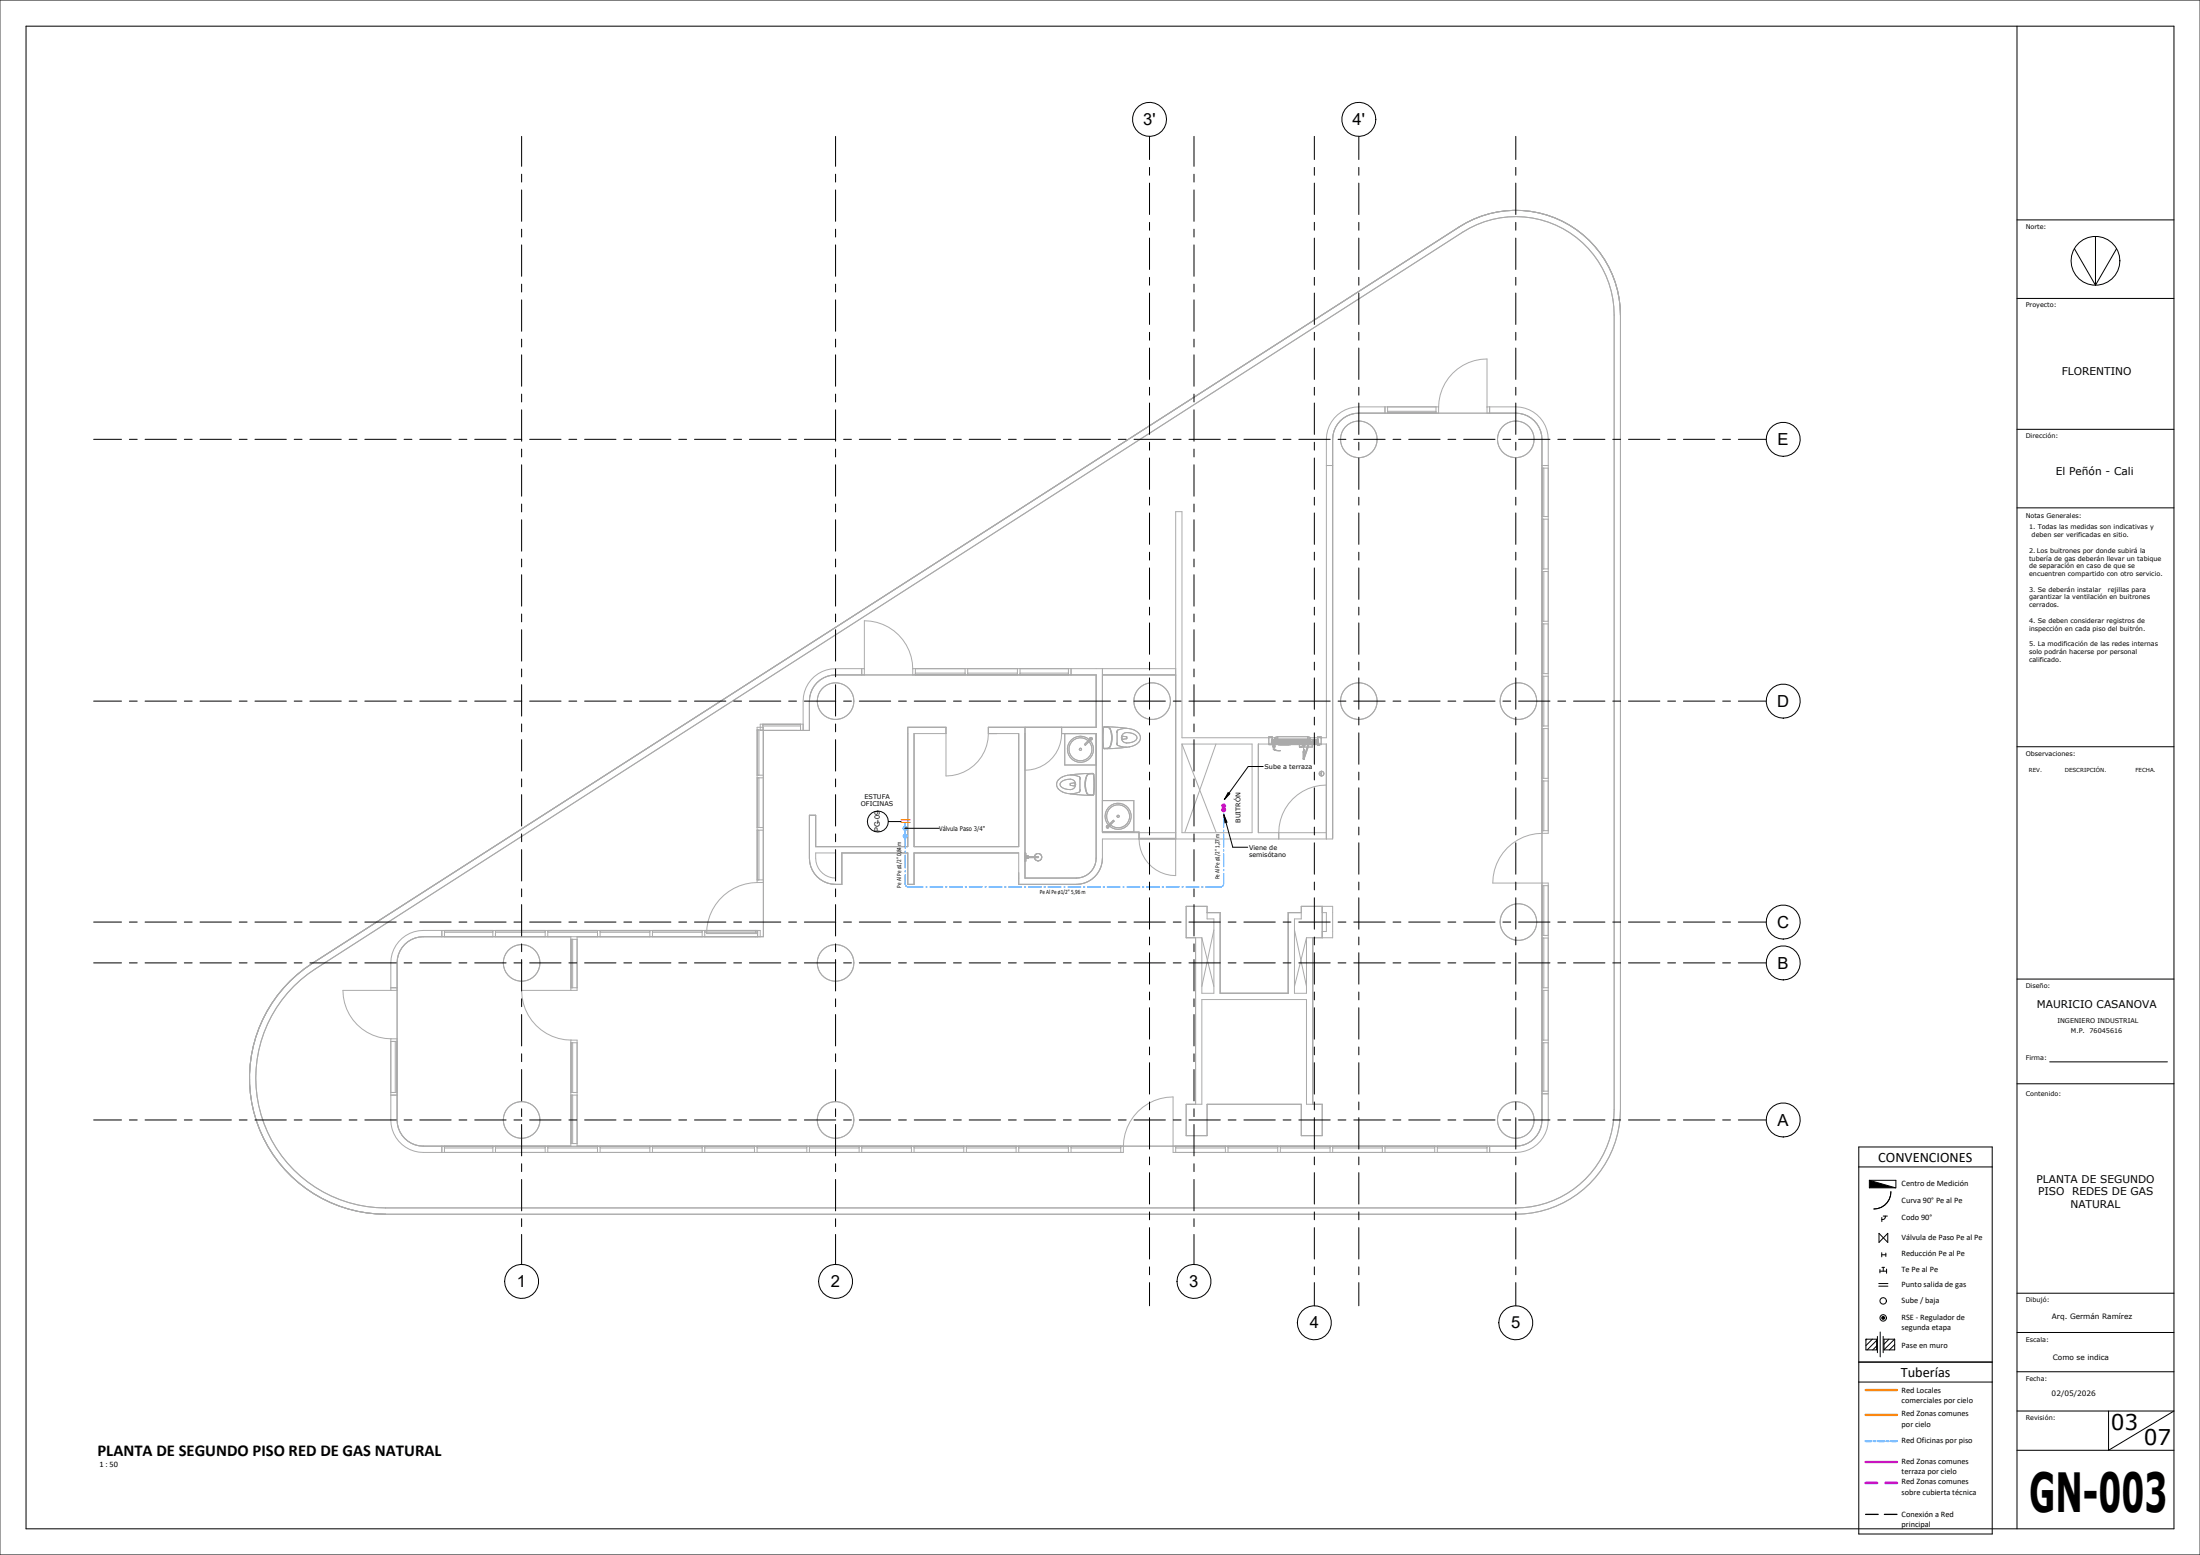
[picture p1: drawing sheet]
<svg xmlns="http://www.w3.org/2000/svg" width="841mm" height="594mm" viewBox="0 0 841 594" stroke-linecap="round" stroke-linejoin="round" font-family="sans-serif">
<path d="M714.6 450.9l10 2.9h-10z" fill="#000"/>
<path d="M713.3 511.6v4.1h4.1v-4.1zM720.2 511.6v4.1h4.1v-4.1z" fill="#fff"/>
<circle cx="719.9" cy="503.5" r=".75" fill="#000"/>
<g fill="none" stroke="#000" stroke-width=".38">
<path d="M710.6 438.2h51v147.8h-51zM710.6 445.8h51M714.6 450.9l10 2.9h-10zM714.6 450.9h10.1v2.9M722.8 455.3a6.5 6.5 0 0 1-6.5 6.6M718.3 471.2l3.3 3.4v-3.4l-3.3 3.4zM719.3 478.6v1.6M719.3 479.4h1.6M719.4 465.1v1.6M719.9 464.6h1.6M720.7 464.6a1.08 1.08 0 0 1-1.3 1.3M720.9 478.7v1.3"/>
<path d="M718.2 490.4h3.5M718.2 491.4h3.5M718.6 485.6h2.6M718.6 485v1.3M719.4 484.2h1M719.9 484.2v1.4M721.2 484.8v1.6M713.3 511.6h4.1v4.1h-4.1zM713.6 511.6l-.3 .4M715.7 511.6l-2.4 2.5M717.4 512.1l-3.6 3.6M717.4 514.2l-1.5 1.5"/>
<path d="M717.7 510.5v6.3M718.7 508.9v9.5M719.9 510.5v6.3M720.2 511.6h4.1v4.1h-4.1zM722.1 511.6l-1.9 1.9M724.2 511.6l-4 4M724.3 513.7l-2 2M710.6 520.4h51M710.6 528h51"/>
<circle cx="719.9" cy="497" r="1.25"/>
<circle cx="719.9" cy="503.5" r="1.25"/>
</g>
<path d="M713.2 578.5h4.8M720.3 578.5h4.9" fill="none" stroke="#000" stroke-width=".5"/>
<path d="M713.2 531h12" fill="none" stroke="#fcd003" stroke-width=".9"/>
<path d="M713.2 540.5h12" fill="none" stroke="#ff8600" stroke-width=".9"/>
<path d="M713.2 550.5h2.2M716.4 550.5h.5M717.9 550.5h2.5M721.4 550.5h.5M722.9 550.5h2.3" fill="none" stroke="#0078f0" stroke-width=".8"/>
<path d="M713.2 558.5h12" fill="none" stroke="#e6009b" stroke-width=".9"/>
<path d="M713.2 566.5h4.4M720.7 566.5h4.5" fill="none" stroke="#a020ff" stroke-width="1"/>
<g fill="#fff">
<path d="M435.4 320.3v.2h14v-.2zM154.7 360.8a10 10 0 0 0-2.9 7.1v60a10 10 0 0 0 10 10h56.4v-40.5h2.4v40.5h356.9a10.3 10.3 0 0 0 11.9-10v-260.1a10 10 0 0 0-10-10h-60a10 10 0 0 0-10 10v152.7h-2.4v-36.2l-5.4 .2v.9h-1.5l-1.8 4.7v-3.4l.2 2.3 1.2-3.6h-1.3l-.1 1v-1h-1.6v-.9l-15.7-.2v33.8h7.8v2.4h-39.4v-.2l-28 .2v7.4a10 10 0 0 1-10 10h-22v-12h-40v12h-2.4v-12h-25.2v12a10.4 10.4 0 0 1-12.4-10v-16.4h2.4v12h35.2v-45.6h14.6v2.4h-12.2v43.2h40v-43.2h-11.6v-2.4h41.2v-20h-99.6a10 10 0 0 0-10 10v11.2h-17.6v78.8h-71.2v20.5h-2.4v-20.5h-56.4a10 10 0 0 0-7.1 2.9zM572.4 427.9a7 7 0 0 1 14 0 7 7 0 0 1-14 0zM312.4 427.9a7 7 0 0 1 14 0 7 7 0 0 1-14 0zM192.4 427.9a7 7 0 0 1 14 0 7 7 0 0 1-14 0zM453.4 346.2h8v2.4l5 .1v30.8h26v-30.9h5v-2.4l12 .1v12h-7.6v63.6h3.6v12h-8v-12h-36v12h-8v-12h3.6v-63.6h-3.6zM312.4 367.9a7 7 0 0 1 14 0 7 7 0 0 1-14 0zM192.4 367.9a7 7 0 0 1 14 0 7 7 0 0 1-14 0zM573.4 352.3a7 7 0 0 1 14 0 7 7 0 0 1-14 0zM505.4 348.7v7.2h1.6v-7.2zM345.3 319.4a.75 .75 0 0 1 1.5 0 .75 .75 0 0 1-1.5 0zM345.3 316.4a.75 .75 0 0 1 1.5 0 .75 .75 0 0 1-1.5 0zM504.3 295.5a.9 .9 0 0 1 1.8 0 .9 .9 0 0 1-1.8 0zM504.5 295.6a.1 .1 0 0 0 .2 0 .1 .1 0 0 0-.2 0zM486.6 284.6h.8l-.2 1.9 2.2 .3-2.4-.4-.3-.2zM503.9 284.5l.2 .3zM504.1 284.3l.9 .1v-.2zM485.1 284.3l.9 .1v-.2zM573.4 267.9a7 7 0 0 1 14 0 7 7 0 0 1-14 0zM512.4 267.9a7 7 0 0 1 14 0 7 7 0 0 1-14 0zM312.4 267.9a7 7 0 0 1 14 0 7 7 0 0 1-14 0zM572.4 167.8a7 7 0 0 1 14 0 7 7 0 0 1-14 0zM512.4 167.8a7 7 0 0 1 14 0 7 7 0 0 1-14 0z"/>
<path d="M391.8 277.9v48h.3v1l.9 .1v.3h2.5a1.39 1.39 0 0 1 2.1-1 1.39 1.39 0 0 1 0 2.3 1.39 1.39 0 0 1-2.1-1h-2.5v.4h-.9v1h-.3v6.5h14a14.5 14.5 0 0 0 9.4-1.1 7.6 7.6 0 0 0 3.8-6.5v-35.6h-12v-12h-1.2v-2.4zM421.4 257.9v48h12v12h2v2.4h14v-62.4zM404.6 297.9a6 6 0 0 1 3.5-1.7l6.8-.7h2.9l.3 .2a28.6 28.6 0 0 1-.2 8.1 40.7 40.7 0 0 1-11.8-1.3 2.87 2.87 0 0 1-1.5-4.6zM421.8 277.8l.1-.1a40.7 40.7 0 0 1 11.8 1.3 2.96 2.96 0 0 1 2.3 2.9 2.96 2.96 0 0 1-2.3 2.8 41 41 0 0 1-11.8 1.3l-.3-4.1zM433.4 267.9a7 7 0 0 1 14 0 7 7 0 0 1-14 0z"/>
</g>
<circle cx="467.8" cy="309.4" r=".75" fill="#e6009b"/>
<circle cx="467.8" cy="307.9" r=".75" fill="#a020ff"/>
<g fill="#0078f0">
<circle cx="346" cy="319.4" r=".75"/>
<circle cx="346" cy="316.4" r=".75"/>
</g>
<path d="M529.4 157.8h20.5M568.4 157.8h1M589.4 177.8v13.5M304.3 279.1h2.7M347 277.9v2.4M391.8 277.9v2.4M389.4 335.5v2.4M168.9 357.9h20.4M466.4 348.7v2.4M492.4 348.7v2.4M589.4 361.8v56.1" fill="none" stroke="#c8c8c8" stroke-width=".38"/>
<g fill="none" stroke="#bbb" stroke-width=".38">
<path d="M529.4 157.8h-10a10 10 0 0 0-10 10v152.5M549.9 157.8h18.5M569.4 157.8h10a10 10 0 0 1 10 10v10M589.4 191.3v127.1M330.4 257.9h-11a10 10 0 0 0-10 10v11.2h-2.4M348.9 257.9h70.1v20h-41.2v2.4h3.3M304.3 279.1h-12.5v58.1M347 277.9h14.6v2.4M405.8 277.9v2.4h13.2v47.6a7.6 7.6 0 0 1-7.6 7.6h-19.6v-55.2M347 280.3v43.2h-35.2v-12h-2.4v16.4a10 10 0 0 0 10 10h2.4v-12h25.2v12h2.4v-12h40M349.4 280.3v43.2h40v-43.2M481 284.3v33.8"/>
<path d="M507 284.3v33.8M421.4 317.9v-60h28v60.2M435.4 317.9v.2M389.4 333.4v2.1M421.4 327.9a10 10 0 0 1-10 10h-22M435.4 320.5h14M589.4 337.4v24.4M168.9 357.9h-7.1a10 10 0 0 0-10 10v10.5M189.3 357.9h28.9M220.6 357.9h70M457 358.3v63.6M466.4 351.1v28.4"/>
<path d="M492.4 351.1v28.4M505.4 358.3h-3.6v63.6M151.8 396.9v31a10 10 0 0 0 10 10h56.4M589.4 417.9v10a10 10 0 0 1-10 10h-131M220.6 437.9h208.8"/>
</g>
<g fill="none" stroke="#aaa" stroke-width=".38">
<path d="M529.4 155.4v2.4M530.4 157.6h18.5M530.4 157.1h18.5M530.4 155.4v2.4M548.9 155.4v2.4M549.9 157.8v-2.4h-30.5a12.4 12.4 0 0 0-12.4 12.4v114.1h-6.1M549.9 155.6a18.5 18.5 0 0 1 18.5-18.5v20.7M568.4 155.4h11a12.4 12.4 0 0 1 12.4 12.4v150.6h-2.4M569.4 155.4v2.4M507 177.8h2.4M589.4 177.8h2.4M589.4 178.8h2.4"/>
<path d="M589.7 178.8v18.5M590.2 178.8v18.5M589.4 198.3h2.4M589.4 197.3h2.4M589.7 198.3v19M590.2 198.3v19M589.4 218.3h2.4M589.4 217.3h2.4M589.7 218.3v19M590.2 218.3v19M589.4 238.3h2.4M589.4 237.3h2.4"/>
<path d="M589.7 238.3v19.1M590.2 238.3v19.1M329.4 255.4v2.5M330.4 255.4h-11a12.4 12.4 0 0 0-12.4 12.5v11.2M348.9 255.6a18.5 18.5 0 0 0-18.5-18.5v20.8M349.9 257.6h19M349.9 257.1h19M349.9 255.4v2.5M368.9 255.4v2.5M369.9 257.6h19M369.9 257.1h19M369.9 255.4v2.5"/>
<path d="M388.9 255.4v2.5M389.9 257.6h18.5M389.9 257.1h18.5M389.9 255.4v2.5M408.4 255.4v2.5M409.4 255.4v2.5M421.4 255.4v62.7h28M421.4 257.9h28M449.4 255.4h-100.5v2.5M589.4 258.4h2.4M589.4 257.4h2.4M589.7 258.4v19"/>
<path d="M590.2 258.4v19M289.4 278.9h2.4M289.6 278.9v17.3M290.1 278.9v17.3M291.6 277.4h14.4M291.6 276.9h14.4M291.6 276.7v2.4M306 276.7v2.4M307 276.7h-16.4v2.4h18.8v-11.2a10 10 0 0 1 10-10h99.6v20h-41.2v2.4M391.8 277.9v57.6h19.6a7.6 7.6 0 0 0 7.6-7.6v-47.6h-13.2M405.8 277.9v2.4M421.9 277.8a38.6 38.6 0 0 1 11.8 1.2 2.96 2.96 0 0 1 2.3 2.9 2.96 2.96 0 0 1-2.3 2.8 34.2 34.2 0 0 1-11.9 1.2v-.1a26.9 26.9 0 0 1 .1-8z"/>
<path d="M421.9 277.9h.1a2.15 2.15 0 0 1 2.4 .8 7 7 0 0 1-.6 7 1.52 1.52 0 0 1-2-.1l-.2-5zM423.2 277.7l.5 .1a6.5 6.5 0 0 1 .8 7.4l-.8 .7-.5 .1M430.7 278.3l-2.4 .3-1.1 .4-.3 .5v4.7l.2 .5 3.6 .8M589.4 278.4h2.4M589.4 277.4h2.4M589.7 278.4v19M590.2 278.4v19M289.4 297.2h2.4M289.4 296.2h2.4M289.6 297.2v19M290.1 297.2v19M361.6 280.3h-12.2v43.2h40v-43.2h-11.6"/>
<path d="M377.8 280.3a16.2 16.2 0 0 1-16.2 16.2v-18.6h-14.6v45.6h-35.2v-12h-2.4v16.4a10 10 0 0 0 10 10h2.4v-12h25.2v12h2.4v-12h40v12h22a10 10 0 0 0 10-10v-7.4h88v-152.7a10 10 0 0 1 10-10h60a10 10 0 0 1 10 10v260.1a10 10 0 0 1-10 10h-417.6a10 10 0 0 1-10-10v-60a10 10 0 0 1 10-10h130v-80h-2.4v59.3h2.4M404.6 297.9a6 6 0 0 1 3.5-1.7l6.4-.7 3.5 .1a26.9 26.9 0 0 1 0 8.2 38.6 38.6 0 0 1-11.9-1.3 2.87 2.87 0 0 1-1.5-4.6zM405.6 298.8a4.5 4.5 0 0 1 5-.5 2.13 2.13 0 0 1 .1 2.7 2.13 2.13 0 0 1-2.6 .6 2.7 2.7 0 0 1-2.9-2.2zM405.8 280.3a14 14 0 0 1-14 14M407 280.3v12h12M409.1 299.3l1.7-.2 .1 1-1.7-.1zM409.2 296.1l2.3 .3 1.2 .4 .3 .5v4.8l-.3 .4-3.5 .8M415.8 296l.3-.2a1.52 1.52 0 0 1 2 .1v7.5a1.96 1.96 0 0 1-2.7-.6 8.6 8.6 0 0 1 .4-6.8zM416 283a4.4 4.4 0 0 0-7.2 2.2 4.4 4.4 0 0 0 5.3 5.3 4.4 4.4 0 0 0 2.2-7.2M416.4 282.6a5 5 0 0 0-8.2 2.4 5 5 0 0 0 6 6.1 5 5 0 0 0 2.5-8.2M416.6 282.4l-2.1 2 .4 .3 2-2M416.6 295.5l-.5 .1a6.5 6.5 0 0 0-.7 7.4l.3 .4 .9 .4"/>
<path d="M416.7 282.5v-.6h.7v.7h-.7M416.7 282.5l-.8 .8 .9-.8M429.1 281.3l1.6 .2v.7l-1.6 .2-.2-.5zM429.2 280.4a4.2 4.2 0 0 1 5.4 1.2 1.92 1.92 0 0 1-1.8 1.9 3.1 3.1 0 0 1-4-.9l-.1-.7zM451.8 284.3l13 33.6M451.8 284.3h26.8v33.8h-26.8zM464.8 284.3l-11.8 33.6M485.1 284.2v.2h19.9v-.2M485.1 281.6v.2M486 283.3l.5 .2M486 284.5v-2h18v2M486 284.1h18"/>
<path d="M486 283.9h18M486 283.8h3.2M486 283.7h3.2M486 283.6h3.2M486 283.1h.6M486 283h.6M486.6 282.9l-.6 .1M486.6 282.8h-.6v.3M486.6 285.4v-.3h.8v.3M486.6 285.4v-.8h.8v.8M486.6 285.4h.1M486.6 283.5h-.6"/>
<path d="M486.7 285.2l.1 1.1M486.7 285.3h.6zM486.7 286.2l.1 .1M486.7 284.6h.6M486.8 286.3l.6 .3M486.9 284.6h.2M487.3 286.3h.1M487.3 285.4h.1M487.3 286.3l.4 .2M487.3 285.2v1.1M487.3 281.9v.5M487.4 286.6l1.9 .2"/>
<path d="M487.4 286.6h.1M487.4 282v1.6h-.8v-1.1M487.4 281.9h-35.6v-86.4h-2.4v139a14.3 14.3 0 0 1-14-16.6h-14M487.4 281.8v.2M487.4 282.6v.7M487.4 283.3h13.5M487.4 283.1h13.5M487.4 283v.2M487.4 283h13.5M487.4 282.9h13.5M487.4 282.8h13.5M487.4 282v.5v-.2"/>
<path d="M487.4 282h.1M487.4 282v1.2M487.7 286.5l-.3 .1M487.7 286.5l1.6 .2M488.4 281.4l-1 .5M488.4 281.4v.5M488.4 281.4h11.4M488.4 282l-.9 .3M488.4 282h11.4M488.4 281.9l-.8 .3M488.4 281.9l-1 .1M488.4 281.9v.1"/>
<path d="M488.6 283.5h4.6M488.6 283.5v.1M488.6 284.5h.1M489.2 283.5v.5M489.3 286.8h.1M489.3 286.7h.1M489.3 286.7v.1M489.4 286.7v.1M492.7 283.8h11.3M492.7 283.7h11.3M492.7 283.6h11.3M492.7 283.5v.5"/>
<path d="M493.2 283.5v.1M493.2 284.5h.1M496.7 284.5v.9h3M496.9 285.4h.1M497 285.4h.6M497.1 285.4h.1M497.2 285.4h.1M497.3 285.4h.1M497.4 285.4h.1M497.5 285.4h.1M497.8 284.5l.2 .4M498 284.9l.5 .1-.1 1.7"/>
<path d="M498 284.9l.3 .2v1.6M498.2 287.3v2.6h.3M498.2 287.3h.3M498.3 290.1h.1M498.3 286.7h.1M498.3 286.7l-.1 .6M498.3 286.4h.1M498.3 286.6h.1M498.3 286.5h.1M498.3 286.7l.2 .6M498.4 286.7h.1M498.4 286.7l.1 .6"/>
<path d="M498.5 289.9l-.2 .2M498.5 287.3v2.6M498.5 290l-.2 .1M498.7 284.9h-.7M498.7 284.9l-.1 .1M498.9 284.5l-.2 .4M499.8 281.9l1 .1M499.8 281.9l.9 .3M499.8 281.9v.1M499.8 282l1 .3M499.8 281.4v.5M499.8 281.4l1.1 .5"/>
<path d="M499.9 285h.1M500.1 284.8h-.2M500.1 284.8l.1 .3M500.1 284.8l-.2 .2M500.1 284.8l.1 .4M500.1 285h-.2M500.2 285.1l-.4-.1-1.3 4M500.2 285.1l-1.7 4.9M500.2 285.1h.1M500.2 285.1v.1M500.8 282l.1 .5v-.2M500.8 282h.1"/>
<path d="M500.8 282l.1 1.2M500.9 282.6v.7M500.9 283v.2M500.9 281.8v.2M500.9 282v1.6h.7v-1.1M500.9 281.9v.5M501.6 284.5v.9h-1.5M501.6 282.8h2.4v.3M501.6 282.9l2.4 .1M501.6 283.3h2.4M501.6 283.1h2.4M501.6 283h2.4"/>
<path d="M504 283.2h-18M504.1 283.5h-.4v-1.9h1.3v2.9h-20v-2.9h1.4v1.9M504.3 295.8h.1M504.4 296h.1M504.5 296.1l.1 .1M504.5 295.6l.1 .1M504.6 295.5v.2M504.6 295.5h.1M504.6 295.5l-.1 .1M504.6 295.6v.1M504.7 295.5v.1M504.7 296.3h.1"/>
<path d="M504.9 296.4h.1M505 281.6v.2M505 294.7v.8M505 295.5v.9M505 294.7v1.7M505 295.5h.2M505 296.4h.2M505 294.7h.2M505.2 296.1v.2M505.2 294.6v.9M505.2 295.5v.9M505.2 294.6a.9 .9 0 0 1 .9 .9 .9 .9 0 0 1-.9 .9"/>
<path d="M505.2 294.6a.9 .9 0 0 0-.9 .9 .9 .9 0 0 0 .9 .9M505.2 294.8v.1M507 299.9a18.4 18.4 0 0 0-18.2 20.6M589.4 298.4h2.4M589.4 297.4h2.4M589.7 298.4v19M590.2 298.4v19M289.4 317.2h2.4M289.4 316.2h2.4M289.6 317.2v19M290.1 317.2v19M421.4 305.9h12v12"/>
<path d="M423 315.5v.7l.4 .2 .3-.2 .1-.6M423.5 315.4l2.1-2 .3 .3-2 2M423.6 315.6l1-.8-.9 .8M423.7 315.5h-.7M423.7 315.2a5 5 0 0 1 2.5-8.2 5 5 0 0 1 6.1 6.1 5 5 0 0 1-8.2 2.5M424.1 314.8a4.4 4.4 0 0 1 2.3-7.2 4.4 4.4 0 0 1 5.3 5.3 4.4 4.4 0 0 1-7.2 2.2M507 318.1h-26v-33.8h26v36.2M589.4 317.4h2.4M589.6 318.4a19 19 0 0 0-19 19h21.2v90.5a12.4 12.4 0 0 1-12.4 12.4h-131v-21.2a19 19 0 0 0-19 19M289.4 336.2h2.4M289.6 337.2a19.5 19.5 0 0 0-19.5 19.5h19.5M311.8 325.9h7.6v9.6a7.9 7.9 0 0 1-7.6-9.6z"/>
<path d="M391.9 326.9v1.1M391.9 326.9l.1 .3M392 327.8l-.1 .2M392 327.2v.6M392 327.7v.1M392 327.2l5 .3-5 .1M392.1 325.9v1.4v-.3M392.1 327.9v-.3v1.4M392.1 328v1M392.1 325.9v1M392.1 325.9h-.3v3.1h.3M392.1 326.9h.9"/>
<path d="M392.1 328h.9M393 326.9v.4zM393 327.6v.3zM395.5 327.3a1.39 1.39 0 0 1 2.1-1 1.39 1.39 0 0 1 0 2.3 1.39 1.39 0 0 1-2.1-.9M435.4 320.3h14M589.4 338.4h2.4M589.7 338.4v19M590.2 338.4v19M168.9 355.5v2.4M169.9 355.5v2.4M169.9 356.2h18.5M169.9 355.7h18.5"/>
<path d="M188.4 355.5v2.4M189.4 355.5v2.4M189.4 356.2h19M189.4 355.7h19M208.4 355.5v2.4M209.4 355.5v2.4M209.4 356.2h19M209.4 355.7h19M218.2 358.9h2.4M218.2 357.9v20.5M218.4 358.9v18.5M218.9 358.9v18.5"/>
<path d="M220.6 357.9v20.5h-21.2a19 19 0 0 0 19 19M228.4 355.5v2.4M229.4 355.5v2.4M229.4 356.2h19M229.4 355.7h19M248.4 355.5v2.4M249.4 355.5v2.4M249.4 356.2h19M249.4 355.7h19M268.4 355.5v2.4M269.4 355.5v2.4M269.4 356.2h20.2"/>
<path d="M269.4 355.7h20.2M288.9 355.7v.5M289.6 355.5v2.4M290.6 357.9v-2.4h-128.8a12.4 12.4 0 0 0-12.4 12.4v10.5M453.4 346.2h8v4.9h2.6v28.4h-4.6v-21.2h-6zM457 358.3v63.6M459.4 358.3l4.6 18.6M464 355.3l-4.6 21.6M494.8 355.3l4.6 21.6M497.4 346.2l12 .1v12h-10v21.2h-4.6v-28.4h2.6zM497.4 348.6h-5v30.9h-26v-30.9l-5 .1M499.4 358.3l-4.6 18.6"/>
<path d="M501.8 358.3v63.6M505.4 348.7h1.6v7.2h-1.6M505.4 346.2v12.1M589.4 358.4h2.4M589.4 357.4h2.4M589.7 358.4v19M590.2 358.4v19M110.8 374.9l2.7-2.5 5.8-4.3 438.5-281.4a40 40 0 0 1 61.6 33.7v303.5a40 40 0 0 1-40 40h-432a52 52 0 0 1-48.1-32.3 52 52 0 0 1 11.5-56.7zM112.3 376.8l2.6-2.4 5.7-4.3 438.5-281.4a37.6 37.6 0 0 1 57.9 31.7v303.5a37.6 37.6 0 0 1-37.6 37.6h-432a49.6 49.6 0 0 1-45.9-30.7 49.6 49.6 0 0 1 10.8-54zM149.4 377.4h2.4M151.8 378.4h-20.7a18.5 18.5 0 0 0 18.5 18.5M218.2 377.4h2.4"/>
<path d="M589.4 377.4h2.4M589.4 378.4h2.4M589.7 378.4v19M590.2 378.4v19M149.4 397.9h2.4M151.1 397.9v19.5M151.6 397.9v19.5M151.8 396.9h-2.4v31a12.4 12.4 0 0 0 12.4 12.4h267.6v-2.4M218.2 398.4h2.4M218.4 398.4v19M218.9 398.4v19M459.4 381.9h40v40h6v12h-8v-12h-36v12h-8v-12h6z"/>
<path d="M589.4 398.4h2.4M589.4 397.4h2.4M589.7 398.4v18.5M590.2 398.4v18.5M149.4 418.4h2.4M149.4 417.4h2.4M218.2 418.4h2.4M218.2 417.4h2.4M218.4 418.4v18.5M218.9 418.4v18.5M589.4 417.9h2.4M589.4 416.9h2.4"/>
<path d="M168.9 437.9v2.4M169.9 438.6h18.5M169.9 438.1h18.5M169.9 437.9v2.4M188.4 437.9v2.4M189.4 438.6h19M189.4 438.1h19M189.4 437.9v2.4M208.4 437.9v2.4M209.4 438.6h19M209.4 438.1h19M209.4 437.9v2.4"/>
<path d="M218.2 437.9v-40.5h2.4v40.5M218.2 436.9h2.4M228.4 437.9v2.4M229.4 438.6h19M229.4 438.1h19M229.4 437.9v2.4M248.4 437.9v2.4M249.4 438.6h19M249.4 438.1h19M249.4 437.9v2.4M268.4 437.9v2.4M269.4 438.6h19"/>
<path d="M269.4 438.1h19M269.4 437.9v2.4M288.4 437.9v2.4M289.4 438.6h19M289.4 438.1h19M289.4 437.9v2.4M308.4 437.9v2.4M309.4 437.9v2.4M309.4 438.6h19M309.4 438.1h19M328.4 437.9v2.4M329.4 437.9v2.4"/>
<path d="M329.4 438.6h19M329.4 438.1h19M348.4 437.9v2.4M349.4 437.9v2.4M349.4 438.6h19M349.4 438.1h19M368.4 437.9v2.4M369.4 438.6h19M369.4 438.1h19M369.4 437.9v2.4M388.4 437.9v2.4M389.4 437.9v2.4"/>
<path d="M389.4 438.6h19M389.4 438.1h19M408.4 437.9v2.4M409.4 437.9v2.4M409.4 438.6h19M409.4 438.1h19M428.4 437.9v2.4M449.4 437.9v2.4M449.4 438.6h19M449.4 438.1h19M468.4 437.9v2.4M469.4 438.6h19"/>
<path d="M469.4 438.1h19M469.4 437.9v2.4M488.4 437.9v2.4M489.4 437.9v2.4M489.4 438.6h19M489.4 438.1h19M508.4 437.9v2.4M509.4 437.9v2.4M509.4 438.6h19M509.4 438.1h19M528.4 437.9v2.4M529.4 437.9v2.4"/>
<path d="M529.4 438.6h19M529.4 438.1h19M548.4 437.9v2.4M549.4 438.6h19M549.4 438.1h19M549.4 437.9v2.4M568.4 437.9v2.4M569.4 437.9v2.4"/>
<circle cx="519.4" cy="167.8" r="7"/>
<circle cx="579.4" cy="167.8" r="7"/>
<circle cx="319.4" cy="267.9" r="7"/>
<circle cx="440.4" cy="267.9" r="7"/>
<circle cx="519.4" cy="267.9" r="7"/>
<circle cx="580.4" cy="267.9" r="7"/>
<circle cx="413" cy="286.3" r=".44"/>
<circle cx="417.1" cy="282.2" r=".4"/>
<circle cx="504" cy="284.7" r=".15"/>
<circle cx="423.4" cy="315.9" r=".4"/>
<circle cx="427.4" cy="311.9" r=".44"/>
<circle cx="580.4" cy="352.3" r="7"/>
<circle cx="199.4" cy="367.9" r="7"/>
<circle cx="319.4" cy="367.9" r="7"/>
<circle cx="199.4" cy="427.9" r="7"/>
<circle cx="319.4" cy="427.9" r="7"/>
<circle cx="579.4" cy="427.9" r="7"/>
</g>
<g fill="none" stroke="#0080ff" stroke-width=".38">
<path d="M345.3 316.4a.75 .75 0 0 0 .7 .8 .75 .75 0 0 0 .8-.8M345.3 316.4a.75 .75 0 0 1 .7-.7 .75 .75 0 0 1 .8 .7M345.3 316.4l.2 .6M345.5 318.9a.75 .75 0 0 0-.2 .8 .75 .75 0 0 0 .7 .5M345.9 314.8h.3M345.9 314.5h.3M346 319.4v.8M346 315.7v.7M346 316.4v3M346 314.5v1.2M346 315.7l-.6 .4-.1 .3M346 315.7l.4 .1 .4 .6"/>
<path d="M346 316.4v.8M346 318.7v.7M346.5 318.9a.75 .75 0 0 1 .2 .8 .75 .75 0 0 1-.7 .5M346.8 316.4l-.3 .6M467.8 310.9v5.2M467.8 317.1v.5M467.8 318.6v5M346 320.2v3.9M346 325.1v.5M346 326.6v5M346 332.6v.6M346 334.2v3.4a1.3 1.3 0 0 0 1.3 1.3h5.6"/>
<path d="M353.9 338.9h.6M355.5 338.9h5M361.5 338.9h.5M363 338.9h5M369 338.9h.5M370.5 338.9h5M376.5 338.9h.5M378 338.9h5M384 338.9h.6M385.6 338.9h5M391.6 338.9h.5M393.1 338.9h5"/>
<path d="M399.1 338.9h.5M400.6 338.9h5M406.6 338.9h.6M408.2 338.9h5M414.2 338.9h.5M415.7 338.9h5M421.7 338.9h.5M423.2 338.9h5M429.2 338.9h.6M430.8 338.9h5M436.8 338.9h.5M438.3 338.9h5"/>
<path d="M444.3 338.9h.5M445.8 338.9h5M451.8 338.9h.5M453.3 338.9h5M459.3 338.9h.6M467.8 333.7v3.9a1.3 1.3 0 0 1-1.3 1.3h-5.6M467.8 324.6v.5M467.8 326.1v5M467.8 332.1v.6"/>
</g>
<path d="M344.5 313.2h3.4M344.5 314.2h3.4" fill="none" stroke="#f84805" stroke-width=".38"/>
<circle cx="467.8" cy="309.4" r=".75" fill="none" stroke="#e6009b" stroke-width=".38"/>
<circle cx="467.8" cy="307.9" r=".75" fill="none" stroke="#a020ff" stroke-width=".38"/>
<circle cx="681.7" cy="427.9" r="6.5" fill="none" stroke="#000" stroke-width=".38"/>
<path d="M679.5 424.3h4.2v7.1h-4.2z" fill="#fff"/>
<g fill="none" stroke="#000" stroke-width=".38">
<path d="M35.8 427.9h10.7M49.5 427.9h3M55.5 427.9h12M70.5 427.9h3M76.5 427.9h12M91.5 427.9h3M97.5 427.9h12M112.5 427.9h3M118.5 427.9h12M133.5 427.9h3M139.5 427.9h12M154.5 427.9h3"/>
<path d="M160.5 427.9h12M175.5 427.9h3M181.5 427.9h12M196.5 427.9h3M202.5 427.9h12M217.5 427.9h3M223.5 427.9h12M238.5 427.9h3M244.5 427.9h12M259.5 427.9h3M265.5 427.9h12M280.5 427.9h3"/>
<path d="M286.5 427.9h12M301.5 427.9h3M307.5 427.9h12M322.5 427.9h3M328.5 427.9h12M343.5 427.9h3M349.5 427.9h12M364.5 427.9h3M370.5 427.9h12M385.5 427.9h3M391.5 427.9h12M406.5 427.9h3"/>
<path d="M412.5 427.9h12M427.5 427.9h3M433.5 427.9h12M448.5 427.9h3M454.5 427.9h12M469.5 427.9h3M475.5 427.9h12M490.5 427.9h3M496.5 427.9h12M511.5 427.9h3M517.5 427.9h12M532.5 427.9h3"/>
<path d="M538.5 427.9h12M553.5 427.9h3M559.5 427.9h12M574.5 427.9h3M580.5 427.9h12M595.5 427.9h3M601.5 427.9h12M616.5 427.9h3M622.5 427.9h12M637.5 427.9h3M643.5 427.9h12M658.5 427.9h3"/>
<path d="M664.5 427.9h10.7"/>
<circle cx="681.7" cy="367.9" r="6.5"/>
</g>
<path d="M679.5 364.3h4.2v7.1h-4.2z" fill="#fff"/>
<g fill="none" stroke="#000" stroke-width=".38">
<path d="M35.8 367.9h10.7M49.5 367.9h3M55.5 367.9h12M70.5 367.9h3M76.5 367.9h12M91.5 367.9h3M97.5 367.9h12M112.5 367.9h3M118.5 367.9h12M133.5 367.9h3M139.5 367.9h12M154.5 367.9h3"/>
<path d="M160.5 367.9h12M175.5 367.9h3M181.5 367.9h12M196.5 367.9h3M202.5 367.9h12M217.5 367.9h3M223.5 367.9h12M238.5 367.9h3M244.5 367.9h12M259.5 367.9h3M265.5 367.9h12M280.5 367.9h3"/>
<path d="M286.5 367.9h12M301.5 367.9h3M307.5 367.9h12M322.5 367.9h3M328.5 367.9h12M343.5 367.9h3M349.5 367.9h12M364.5 367.9h3M370.5 367.9h12M385.5 367.9h3M391.5 367.9h12M406.5 367.9h3"/>
<path d="M412.5 367.9h12M427.5 367.9h3M433.5 367.9h12M448.5 367.9h3M454.5 367.9h12M469.5 367.9h3M475.5 367.9h12M490.5 367.9h3M496.5 367.9h12M511.5 367.9h3M517.5 367.9h12M532.5 367.9h3"/>
<path d="M538.5 367.9h12M553.5 367.9h3M559.5 367.9h12M574.5 367.9h3M580.5 367.9h12M595.5 367.9h3M601.5 367.9h12M616.5 367.9h3M622.5 367.9h12M637.5 367.9h3M643.5 367.9h12M658.5 367.9h3"/>
<path d="M664.5 367.9h10.7"/>
<circle cx="681.7" cy="352.3" r="6.5"/>
</g>
<path d="M679.3 348.7h4.6v7.1h-4.6z" fill="#fff"/>
<g fill="none" stroke="#000" stroke-width=".38">
<path d="M35.8 352.3h10.7M49.5 352.3h3M55.5 352.3h12M70.5 352.3h3M76.5 352.3h12M91.5 352.3h3M97.5 352.3h12M112.5 352.3h3M118.5 352.3h12M133.5 352.3h3M139.5 352.3h12M154.5 352.3h3"/>
<path d="M160.5 352.3h12M175.5 352.3h3M181.5 352.3h12M196.5 352.3h3M202.5 352.3h12M217.5 352.3h3M223.5 352.3h12M238.5 352.3h3M244.5 352.3h12M259.5 352.3h3M265.5 352.3h12M280.5 352.3h3"/>
<path d="M286.5 352.3h12M301.5 352.3h3M307.5 352.3h12M322.5 352.3h3M328.5 352.3h12M343.5 352.3h3M349.5 352.3h12M364.5 352.3h3M370.5 352.3h12M385.5 352.3h3M391.5 352.3h12M406.5 352.3h3"/>
<path d="M412.5 352.3h12M427.5 352.3h3M433.5 352.3h12M448.5 352.3h3M454.5 352.3h12M469.5 352.3h3M475.5 352.3h12M490.5 352.3h3M496.5 352.3h12M511.5 352.3h3M517.5 352.3h12M532.5 352.3h3"/>
<path d="M538.5 352.3h12M553.5 352.3h3M559.5 352.3h12M574.5 352.3h3M580.5 352.3h12M595.5 352.3h3M601.5 352.3h12M616.5 352.3h3M622.5 352.3h12M637.5 352.3h3M643.5 352.3h12M658.5 352.3h3"/>
<path d="M664.5 352.3h10.7"/>
<circle cx="681.7" cy="267.9" r="6.5"/>
</g>
<path d="M679.3 264.3h4.6v7.1h-4.6z" fill="#fff"/>
<g fill="none" stroke="#000" stroke-width=".38">
<path d="M35.8 267.9h10.7M49.5 267.9h3M55.5 267.9h12M70.5 267.9h3M76.5 267.9h12M91.5 267.9h3M97.5 267.9h12M112.5 267.9h3M118.5 267.9h12M133.5 267.9h3M139.5 267.9h12M154.5 267.9h3"/>
<path d="M160.5 267.9h12M175.5 267.9h3M181.5 267.9h12M196.5 267.9h3M202.5 267.9h12M217.5 267.9h3M223.5 267.9h12M238.5 267.9h3M244.5 267.9h12M259.5 267.9h3M265.5 267.9h12M280.5 267.9h3"/>
<path d="M286.5 267.9h12M301.5 267.9h3M307.5 267.9h12M322.5 267.9h3M328.5 267.9h12M343.5 267.9h3M349.5 267.9h12M364.5 267.9h3M370.5 267.9h12M385.5 267.9h3M391.5 267.9h12M406.5 267.9h3"/>
<path d="M412.5 267.9h12M427.5 267.9h3M433.5 267.9h12M448.5 267.9h3M454.5 267.9h12M469.5 267.9h3M475.5 267.9h12M490.5 267.9h3M496.5 267.9h12M511.5 267.9h3M517.5 267.9h12M532.5 267.9h3"/>
<path d="M538.5 267.9h12M553.5 267.9h3M559.5 267.9h12M574.5 267.9h3M580.5 267.9h12M595.5 267.9h3M601.5 267.9h12M616.5 267.9h3M622.5 267.9h12M637.5 267.9h3M643.5 267.9h12M658.5 267.9h3"/>
<path d="M664.5 267.9h10.7"/>
<circle cx="681.7" cy="167.8" r="6.5"/>
</g>
<path d="M679.5 164.3h4.2v7.1h-4.2z" fill="#fff"/>
<g fill="none" stroke="#000" stroke-width=".38">
<path d="M35.8 167.8h10.7M49.5 167.8h3M55.5 167.8h12M70.5 167.8h3M76.5 167.8h12M91.5 167.8h3M97.5 167.8h12M112.5 167.8h3M118.5 167.8h12M133.5 167.8h3M139.5 167.8h12M154.5 167.8h3"/>
<path d="M160.5 167.8h12M175.5 167.8h3M181.5 167.8h12M196.5 167.8h3M202.5 167.8h12M217.5 167.8h3M223.5 167.8h12M238.5 167.8h3M244.5 167.8h12M259.5 167.8h3M265.5 167.8h12M280.5 167.8h3"/>
<path d="M286.5 167.8h12M301.5 167.8h3M307.5 167.8h12M322.5 167.8h3M328.5 167.8h12M343.5 167.8h3M349.5 167.8h12M364.5 167.8h3M370.5 167.8h12M385.5 167.8h3M391.5 167.8h12M406.5 167.8h3"/>
<path d="M412.5 167.8h12M427.5 167.8h3M433.5 167.8h12M448.5 167.8h3M454.5 167.8h12M469.5 167.8h3M475.5 167.8h12M490.5 167.8h3M496.5 167.8h12M511.5 167.8h3M517.5 167.8h12M532.5 167.8h3"/>
<path d="M538.5 167.8h12M553.5 167.8h3M559.5 167.8h12M574.5 167.8h3M580.5 167.8h12M595.5 167.8h3M601.5 167.8h12M616.5 167.8h3M622.5 167.8h12M637.5 167.8h3M643.5 167.8h12M658.5 167.8h3"/>
<path d="M664.5 167.8h10.7"/>
<circle cx="199.4" cy="489.6" r="6.5"/>
</g>
<path d="M197.6 486h3.5v7.1h-3.5z" fill="#fff"/>
<g fill="none" stroke="#000" stroke-width=".38">
<path d="M199.4 52.1v11.5M199.4 66.6v3M199.4 72.6v12M199.4 87.6v3M199.4 93.6v12M199.4 108.6v3M199.4 114.6v12M199.4 129.6v3M199.4 135.6v12M199.4 150.6v3M199.4 156.6v12M199.4 171.6v3"/>
<path d="M199.4 177.6v12M199.4 192.6v3M199.4 198.6v12M199.4 213.6v3M199.4 219.6v12M199.4 234.6v3M199.4 240.6v12M199.4 255.6v3M199.4 261.6v12M199.4 276.6v3M199.4 282.6v12M199.4 297.6v3"/>
<path d="M199.4 303.6v12M199.4 318.6v3M199.4 324.6v12M199.4 339.6v3M199.4 345.6v12M199.4 360.6v3M199.4 366.6v12M199.4 381.6v3M199.4 387.6v12M199.4 402.6v3M199.4 408.6v12M199.4 423.6v3"/>
<path d="M199.4 429.6v12M199.4 444.6v3M199.4 450.6v12M199.4 465.6v3M199.4 471.6v11.4"/>
<circle cx="319.4" cy="489.6" r="6.5"/>
</g>
<path d="M317.6 486h3.5v7.1h-3.5z" fill="#fff"/>
<g fill="none" stroke="#000" stroke-width=".38">
<path d="M319.4 52.1v11.5M319.4 66.6v3M319.4 72.6v12M319.4 87.6v3M319.4 93.6v12M319.4 108.6v3M319.4 114.6v12M319.4 129.6v3M319.4 135.6v12M319.4 150.6v3M319.4 156.6v12M319.4 171.6v3"/>
<path d="M319.4 177.6v12M319.4 192.6v3M319.4 198.6v12M319.4 213.6v3M319.4 219.6v12M319.4 234.6v3M319.4 240.6v12M319.4 255.6v3M319.4 261.6v12M319.4 276.6v3M319.4 282.6v12M319.4 297.6v3"/>
<path d="M319.4 303.6v12M319.4 318.6v3M319.4 324.6v12M319.4 339.6v3M319.4 345.6v12M319.4 360.6v3M319.4 366.6v12M319.4 381.6v3M319.4 387.6v12M319.4 402.6v3M319.4 408.6v12M319.4 423.6v3"/>
<path d="M319.4 429.6v12M319.4 444.6v3M319.4 450.6v12M319.4 465.6v3M319.4 471.6v11.4"/>
<circle cx="439.4" cy="45.6" r="6.5"/>
</g>
<path d="M437 42.1h4.7v7.1h-4.7z" fill="#fff"/>
<g fill="none" stroke="#000" stroke-width=".38">
<path d="M439.4 52.1v8.9M439.4 64v3M439.4 70v12M439.4 85v3M439.4 91v12M439.4 106v3M439.4 112v12M439.4 127v3M439.4 133v12M439.4 148v3M439.4 154v12M439.4 169v3"/>
<path d="M439.4 175v12M439.4 190v3M439.4 196v12M439.4 211v3M439.4 217v12M439.4 232v3M439.4 238v12M439.4 253v3M439.4 259v12M439.4 274v3M439.4 280v12M439.4 295v3"/>
<path d="M439.4 301v12M439.4 316v3M439.4 322v12M439.4 337v3M439.4 343v12M439.4 358v3M439.4 364v12M439.4 379v3M439.4 385v12M439.4 400v3M439.4 406v12M439.4 421v3"/>
<path d="M439.4 427v12M439.4 442v3M439.4 448v12M439.4 463v3M439.4 469v12M439.4 484v3M439.4 490v8.9"/>
<circle cx="456.4" cy="489.6" r="6.5"/>
</g>
<path d="M454.6 486h3.6v7.1h-3.6z" fill="#fff"/>
<g fill="none" stroke="#000" stroke-width=".38">
<path d="M456.4 52.1v11.5M456.4 66.6v3M456.4 72.6v12M456.4 87.6v3M456.4 93.6v12M456.4 108.6v3M456.4 114.6v12M456.4 129.6v3M456.4 135.6v12M456.4 150.6v3M456.4 156.6v12M456.4 171.6v3"/>
<path d="M456.4 177.6v12M456.4 192.6v3M456.4 198.6v12M456.4 213.6v3M456.4 219.6v12M456.4 234.6v3M456.4 240.6v12M456.4 255.6v3M456.4 261.6v12M456.4 276.6v3M456.4 282.6v12M456.4 297.6v3"/>
<path d="M456.4 303.6v12M456.4 318.6v3M456.4 324.6v12M456.4 339.6v3M456.4 345.6v12M456.4 360.6v3M456.4 366.6v12M456.4 381.6v3M456.4 387.6v12M456.4 402.6v3M456.4 408.6v12M456.4 423.6v3"/>
<path d="M456.4 429.6v12M456.4 444.6v3M456.4 450.6v12M456.4 465.6v3M456.4 471.6v11.4"/>
<circle cx="502.4" cy="505.4" r="6.5"/>
</g>
<path d="M500.7 501.8h3.5v7.1h-3.5z" fill="#fff"/>
<g fill="none" stroke="#000" stroke-width=".38">
<path d="M502.4 52.1v8.9M502.4 64v3M502.4 70v12M502.4 85v3M502.4 91v12M502.4 106v3M502.4 112v12M502.4 127v3M502.4 133v12M502.4 148v3M502.4 154v12M502.4 169v3"/>
<path d="M502.4 175v12M502.4 190v3M502.4 196v12M502.4 211v3M502.4 217v12M502.4 232v3M502.4 238v12M502.4 253v3M502.4 259v12M502.4 274v3M502.4 280v12M502.4 295v3"/>
<path d="M502.4 301v12M502.4 316v3M502.4 322v12M502.4 337v3M502.4 343v12M502.4 358v3M502.4 364v12M502.4 379v3M502.4 385v12M502.4 400v3M502.4 406v12M502.4 421v3"/>
<path d="M502.4 427v12M502.4 442v3M502.4 448v12M502.4 463v3M502.4 469v12M502.4 484v3M502.4 490v8.9"/>
<circle cx="519.4" cy="45.6" r="6.5"/>
</g>
<path d="M517.1 42.1h4.7v7.1h-4.7z" fill="#fff"/>
<g fill="none" stroke="#000" stroke-width=".38">
<path d="M519.4 52.1v8.9M519.4 64v3M519.4 70v12M519.4 85v3M519.4 91v12M519.4 106v3M519.4 112v12M519.4 127v3M519.4 133v12M519.4 148v3M519.4 154v12M519.4 169v3"/>
<path d="M519.4 175v12M519.4 190v3M519.4 196v12M519.4 211v3M519.4 217v12M519.4 232v3M519.4 238v12M519.4 253v3M519.4 259v12M519.4 274v3M519.4 280v12M519.4 295v3"/>
<path d="M519.4 301v12M519.4 316v3M519.4 322v12M519.4 337v3M519.4 343v12M519.4 358v3M519.4 364v12M519.4 379v3M519.4 385v12M519.4 400v3M519.4 406v12M519.4 421v3"/>
<path d="M519.4 427v12M519.4 442v3M519.4 448v12M519.4 463v3M519.4 469v12M519.4 484v3M519.4 490v8.9"/>
<circle cx="579.4" cy="505.4" r="6.5"/>
</g>
<path d="M577.7 501.8h3.5v7.1h-3.5z" fill="#fff"/>
<g fill="none" stroke="#000" stroke-width=".38">
<path d="M0 0h841v594.1h-841zM10 10h821v574.1h-821zM771 10v574.1M579.4 52.1v8.9M579.4 64v3M579.4 70v12M579.4 85v3M579.4 91v12M771 84h60M793 95l8 14M801 90.3v18.7M809.1 95l-8.1 14"/>
<path d="M579.4 106v3M579.4 112v12M771 114h60M579.4 127v3M579.4 133v12M579.4 148v3M579.4 154v12M579.4 169v3M579.4 175v12M771 164h60M579.4 190v3M579.4 196v12"/>
<path d="M771 194h60M579.4 211v3M579.4 217v12M579.4 232v3M579.4 238v12M579.4 253v3M579.4 259v12M579.4 274v3M579.4 280v12M482.9 292.8h-5.7l-9.2 12.7M579.4 295v3M771 285.3h60"/>
<path d="M339.6 313.9h4.9M346 316.4h13M467.9 311.3l1.1 2.8-.7 .2zM467.9 311.3l3.4 12.4h5.7M469.5 302.8l.6 .5-2.1 2.2zM579.4 301v12M579.4 316v3M579.4 322v12M579.4 337v3M579.4 343v12M579.4 358v3M579.4 364v12"/>
<path d="M579.4 379v3M771 374h60M579.4 385v12M579.4 400v3M579.4 406v12M771 414h60M783.5 405.7h45M579.4 421v3M579.4 427v12M579.4 442v3M579.4 448v12M579.4 463v3"/>
<path d="M579.4 469v12M579.4 484v3M579.4 490v8.9M771 494.1h60M771 509.1h60M771 524.1h60M771 539.1h60l-25 15v-15M771 554.1h60"/>
<circle cx="801" cy="99.6" r="9.3"/>
<circle cx="335.6" cy="313.9" r="4"/>
</g>
<path d="M467.9 311.3l1.1 2.8-.7 .2zM469.5 302.8l.6 .5-2.1 2.2z" fill="#000"/>
<text font-size="20.6" x="775.7" y="577.8">GN-003</text>
<g font-size="8.3">
<text x="806.9" y="546.5">03</text>
<text x="819.5" y="552">07</text>
</g>
<g font-size="6.4">
<text x="437" y="47.8">3'</text>
<text x="517.1" y="47.8">4'</text>
<text x="679.5" y="170">E</text>
<text x="679.3" y="270">D</text>
<text x="679.3" y="354.4">C</text>
<text x="679.5" y="370">B</text>
<text x="679.5" y="430">A</text>
<text x="197.6" y="491.7">1</text>
<text x="317.6" y="491.7">2</text>
<text x="454.6" y="491.7">3</text>
<text x="500.7" y="507.5">4</text>
<text x="577.7" y="507.5">5</text>
<text x="37.3" y="556.3">PLANTA DE SEGUNDO PISO RED DE GAS NATURAL</text>
</g>
<g font-size="5.5">
<text x="718" y="443.8">CONVENCIONES</text>
<text x="726.6" y="525.9">Tuberías</text>
</g>
<g font-size="4.1">
<text x="788.2" y="143.2">FLORENTINO</text>
<text x="785.9" y="181.7">El Peñón - Cali</text>
<text x="778.6" y="385.1">MAURICIO CASANOVA</text>
<text x="778.5" y="451.8">PLANTA DE SEGUNDO</text>
<text x="779.1" y="456.7">PISO</text>
<text x="791.5" y="461.5">NATURAL</text>
<text x="792.1" y="456.7">REDES DE GAS</text>
</g>
<g font-size="3.2">
<text x="726.9" y="453.1">Centro de Medición</text>
<text x="726.9" y="459.6">Curva 90° Pe al Pe</text>
<text x="726.9" y="466.1">Codo 90°</text>
<text x="726.9" y="473.9">Válvula de Paso Pe al Pe</text>
<text x="726.9" y="479.9">Reducción Pe al Pe</text>
<text x="726.9" y="485.9">Te Pe al Pe</text>
<text x="726.9" y="491.9">Punto salida de gas</text>
<text x="726.9" y="497.9">Sube / baja</text>
<text x="726.9" y="504.4">RSE - Regulador de</text>
<text x="726.9" y="508.3">segunda etapa</text>
<text x="726.9" y="514.9">Pase en muro</text>
<text x="726.9" y="532.1">Red Locales</text>
<text x="726.9" y="536">comerciales por cielo</text>
<text x="726.9" y="541.1">Red Zonas comunes</text>
<text x="726.9" y="545">por cielo</text>
<text x="726.9" y="551.1">Red Oficinas por piso</text>
<text x="38" y="560.6">1 : 50</text>
<text x="726.9" y="559.1">Red Zonas comunes</text>
<text x="726.9" y="563">terraza por cielo</text>
<text x="726.9" y="567.1">Red Zonas comunes</text>
<text x="726.9" y="571">sobre cubierta técnica</text>
<text x="726.9" y="579.6">Conexión a Red</text>
<text x="726.9" y="583.5">principal</text>
</g>
<g font-size="2.8">
<text x="336.4" y="318" transform="rotate(-90 336.4 318)">PG-09</text>
<text x="784.4" y="503.8">Arq. Germán Ramírez</text>
<text x="784.7" y="519.4">Como se indica</text>
<text x="784.3" y="533.5">02/05/2026</text>
</g>
<g font-size="2.5">
<text x="774.4" y="87.3">Norte:</text>
<text x="774.4" y="117.3">Proyecto:</text>
<text x="774.4" y="167.3">Dirección:</text>
<text x="774.4" y="198">Notas Generales:</text>
<text x="775.6" y="202.2">1. Todas las medidas son indicativas y</text>
<text x="776.6" y="205.2">deben ser verificadas en sitio.</text>
<text x="775.6" y="211.2">2. Los buitrones por donde subirá la</text>
<text x="775.6" y="214.1">tubería de gas deberán llevar un tabique</text>
<text x="775.6" y="217.1">de separación en caso de que se</text>
<text x="775.6" y="220.1">encuentren compartido con otro servicio.</text>
<text x="775.6" y="226">3. Se deberán instalar</text>
<text x="805.8" y="226">rejillas para</text>
<text x="775.6" y="229">garantizar la ventilación en buitrones</text>
<text x="775.6" y="232">cerrados.</text>
<text x="775.6" y="238">4. Se deben considerar registros de</text>
<text x="775.6" y="240.9">inspección en cada piso del buitrón.</text>
<text x="775.6" y="246.9">5. La modificación de las redes internas</text>
<text x="775.6" y="249.9">solo podrán hacerse por personal</text>
<text x="775.6" y="252.8">calificado.</text>
<text x="483.4" y="293.7">Sube a terraza</text>
<text x="774.4" y="288.9">Observaciones:</text>
<text x="330.5" y="305.1">ESTUFA</text>
<text x="329.1" y="308.1">OFICINAS</text>
<text x="359" y="317.5">Válvula Paso 3/4&quot;</text>
<text x="474.2" y="314.3" transform="rotate(-90 474.2 314.3)">BUITRÓN</text>
<text x="477.5" y="324.6">Viene de</text>
<text x="477.5" y="327.6">semisótano</text>
<text x="466.2" y="336" transform="rotate(-90 466.2 336)">Pe Al Pe ø1/2&quot; 1,27 m</text>
<text x="344.5" y="339.1" transform="rotate(-90 344.5 339.1)">Pe Al Pe ø1/2&quot; 0,84 m</text>
<text x="397.5" y="341.4">Pe Al Pe ø1/2&quot; 5,96 m</text>
<text x="774.4" y="377.5">Diseño:</text>
<text x="786.5" y="390.9">INGENIERO INDUSTRIAL</text>
<text x="791.7" y="394.6">M.P.</text>
<text x="798.8" y="394.6">76045616</text>
<text x="774.4" y="405">Firma:</text>
<text x="774.4" y="418.6">Contenido:</text>
<text x="774.4" y="497.5">Dibujó:</text>
<text x="774.4" y="512.5">Escala:</text>
<text x="774.4" y="527.5">Fecha:</text>
<text x="774.4" y="542.5">Revisión:</text>
</g>
<g font-size="2.1">
<text x="775.6" y="295.1">REV.</text>
<text x="789.3" y="295.1">DESCRIPCIÓN.</text>
<text x="816.3" y="295.1">FECHA.</text>
</g>
</svg>
